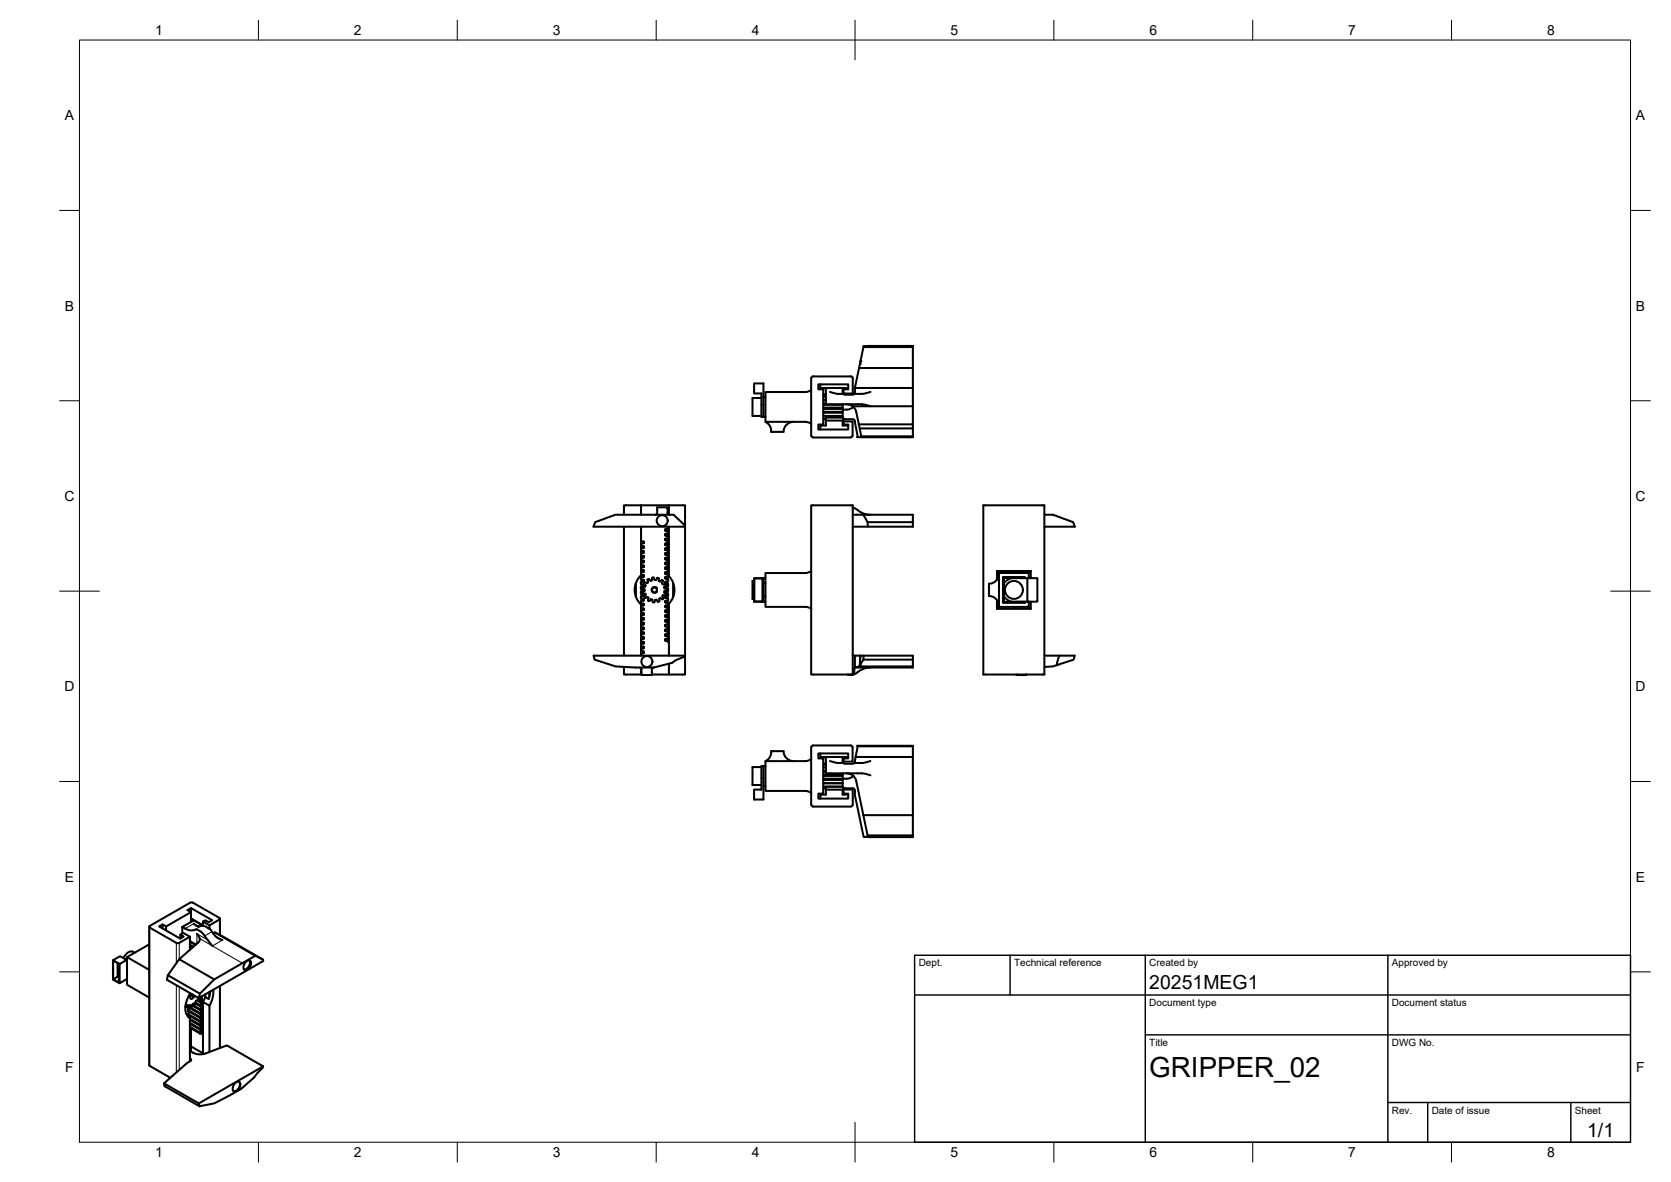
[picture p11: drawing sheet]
<svg xmlns="http://www.w3.org/2000/svg" width="420mm" height="297mm" viewBox="0 0 420 297" stroke-linecap="round" stroke-linejoin="round" font-family="sans-serif">
<!-- layer: Visible -->
<g fill="none" stroke="#000" stroke-width=".51">
<path d="M189.6 96.4h2.4v8.4h-.5v-5.9h-1.9zM192.5 99.8h-.5M204 98l-.7 .4-.8 .1h-10v7.5h10l.8 .1 .7 .4M204.1 94.8l.4-.2h9.4l.5 .2v4.1h-2.3v-1.1h1.2v-1.2h-7.5v1.2h1.2v8.9h-1.2v1.2h7.5v-1.2h-1.2v-.8h2.3v3.5l-.3 .5h-9.6l-.4-.2zM206.3 96.6v.9M207 99.2h.7M207 99.7h.7M208.7 98.5a7.1 7.1 0 0 0 3.3 .5M211.9 98.8l.1 .2M212 99l.5 .2h1.9l.4-.2M213.3 97.6h-1.4l.1 1.4M213.3 97.5h-7l1.4 .1v4h4.2"/>
<path d="M214.8 99l.1-1.5h14.6v4.6h-10.6M216 92.5h13.5M216.2 91.4l-1.3 6.1M216.4 90.7l-.2 .7M217.1 87.2h12.4M218.2 87h11.3M218.9 98.5a8.3 8.3 0 0 1-4.1 .5M229.5 87v10.5M229.5 87h-12.4l-.9 4.4M191.5 100h-2.3v4.5h2.3M191.5 101.7h.5M192 104.7l.5 .1"/>
<path d="M192.5 106a2.52 2.52 0 0 1 1.4 2.5h3.1M199.5 106a2.51 2.51 0 0 0-2.5 2.5M207 102.4h4.9v.4h-4.9M207 100.5h.7M207 101.4h.7M207 101.7h4.9M207 100.6h.7M207 103.5h4.9M207 104.5h4.9M207 105.2h.7M207 105.4h.7M207.7 105.7h4.3v-.7h-4.3v1.9h-1.4v1"/>
<path d="M211.9 101.7v.7M211.9 102.8v.9h-4.9M211.9 103.7v1.3M211.9 101.6v.1M211.9 105.9v-.2v1.2h1.4M211.9 101.6a22.5 22.5 0 0 1 7 .5h-4.5l-.8-.4-.7-.1M212 105.5l.5-.2 2.1 .1 .4 .5M214.4 102.1l.5 .5 .4 1M214.6 102.3l-1 .5-1.7 .1M214.9 105.9l.8 3.9-.2 .1 14-.1M215.3 103.6l.6 3M215.9 106.6l.7 3.2h12.9"/>
<path d="M215.9 106.6h13.6M216.2 107.7h13.3M216.6 109.7h12.9M229.5 106.6v3.2M229.5 102.1v4.5M149.6 131.2l5.1-1.8h14.7l2.6 2.5 .2 .5h-23zM156.9 129.4v-2.4h15.4v42.5h-8.4M156.9 132.4v32.4M161.2 132.4v12.2a5 5 0 0 0 0 7.3v12.9M161.2 137.1l.7 .3M161.2 138.4l.7 .2M161.2 136l.7 .2"/>
<path d="M161.2 127v2.4M161.2 139.6l.6 .1M161.8 139.7l.1 .1M161.9 136.2v.2M161.9 137.4v.2M161.9 138.6v.2M161.9 139.8v.2M161.9 137.6l-.7 .3M161.9 138.8l-.7 .3M161.9 136.4l-.7 .3M164.7 129.4a.79 .79 0 0 0 .5-1.2v-.7l2.5 .1a1.37 1.37 0 0 1 .2 1.4l.4 .4M167.2 133.1v.2"/>
<path d="M167.2 134.3v.2M167.2 135.5v.2M167.2 136.7v.2M167.2 137.9v.2M167.2 139.1v.2M167.3 133.3l.7 .3v.4l-.4 .1M167.3 139.1l.6-.2v.6l-.6-.2M167.3 137.9l.6-.2v.6l-.6-.2M167.3 136.7l.6-.3v.7l-.6-.1M167.3 136.9v.1M167.3 135.7v.1M167.3 134.2l.3-.1 .3 .6-.6-.2"/>
<path d="M167.3 135.4l.6-.1v.6l-.6-.1M167.3 134.2v.1M167.3 135.4v.1M167.6 132.9v.6M167.9 134.7l.1 .1v.4l-.1 .1M167.9 135.9l.1 .1v.4h-.1M167.9 137.1l.1 .1v.4l-.1 .1M167.9 138.3l.1 .1v.4l-.1 .1M167.9 139.5l.1 .1v.4l-.1 .1M168 132.4v.4l-.7 .3M168.2 132.4v12.4a5 5 0 0 1 0 6.9v13.1M168.2 127v2.3"/>
<path d="M204 127h10.4v42.5h-10.4zM214.4 129.4h15.1v3h-15.1M214.4 127.6l1.2 .6a5.1 5.1 0 0 0 3.2 1.2M217.1 129.4l1 1.8 .1 1.2M218.1 131.2h11.4M247.2 127h15.4v42.5h-15.4zM262.6 129.4h2.2l5 1.8 .5 1.2h-7.7M159.9 146.5v3.5M161.2 160h.1M161.2 158.8h.1M161.2 157.6h.1M161.2 156.4h.1"/>
<path d="M161.2 155.2h.1M161.2 154h.1M161.2 152.8h.1M161.2 144.4h.1M161.2 143.2h.1M161.2 142h.1M161.2 140.7l.1 .1M161.3 145.1h-.2v.4l.2 .1M161.3 146.3h-.2v.5h.2M161.3 147.5h-.2v.4l.2 .1M161.3 148.7h-.2v.4l.2 .1M161.3 149.9h-.2v.5h.2"/>
<path d="M161.3 151.1h-.2v.4l.2 .1M161.3 159.5h-.1M161.3 158.3h-.1M161.3 157.1h-.1M161.3 155.9h-.1M161.3 154.7h-.1M161.3 153.5h-.1M161.3 152.3h-.1M161.3 143.9h-.1M161.3 142.6l-.1 .1M161.3 141.5h-.1M161.5 148.9l.1 .2 .6 .1 .2 .3-.4 .4"/>
<path d="M161.8 143.3l-.5-.1v.7l.6-.3M161.8 152.9l-.5-.1v.7l.6-.3M161.8 154.1l-.5-.1v.7l.5-.2M161.8 143.3l.1 .1M161.8 152.9l.1 .1M161.8 154.1l.1 .1M161.9 141v.2M161.9 142.2v.2M161.9 143.4v.2M161.9 144.6v.3M161.9 145.8v.2M161.9 147v.2"/>
<path d="M161.9 148.2v.2M161.9 149.4v.2M161.9 150.6v.2M161.9 151.8v.2M161.9 153v.3M161.9 154.2v.2M161.9 155.4v.2M161.9 156.6v.3M161.9 157.8v.3M161.9 159v.2M161.9 140l-.7 .3M161.9 141l-.6-.2v.7l.6-.3"/>
<path d="M161.9 142.2l-.6-.2v.6l.5-.1M161.9 142.4l-.1 .1M161.9 144.6l-.6-.2v.7l.6-.3M161.9 145.8l-.6-.2v.7l.5-.2M161.9 146l-.1 .1M161.9 147l-.6-.2v.7l.6-.3M161.9 148.2l-.6-.2v.7l.6-.3M161.9 149.4l-.6-.2v.7l.6-.3M161.9 150.6l-.6-.2v.7l.6-.3M161.9 151.8l-.6-.2v.7l.6-.3M161.9 154.4l-.1 .1M161.9 155.4l-.6-.2v.7l.5-.1"/>
<path d="M161.9 155.6l-.1 .1M161.9 156.6l-.6-.2v.7l.6-.3M161.9 157.8l-.6-.2v.7l.6-.3M161.9 159l-.6-.2v.7l.6-.3M161.9 146.7l.4 .4-.1 .4h-.6l-.1 .3 .6 .4v.3l-.6 .4M162 149.9l.3 .4M162.7 146.6l-.6-.3-.2 .4M162.8 145.6l.2 .7-.3 .3M163.1 150.3l-.2 .6 .4 .1M163.1 150.3l-.3-.3-.5 .3M163.2 145.5l.4 .4 .3-.1M163.2 145.5l-.4 .2"/>
<path d="M164 145.3l-.1 .5M164 145.3l.4-.2 .2 .7M164 150.7l.1 .6 .2 .1 .2-.1 .2-.5M164 150.7l-.3-.1-.4 .4M164 147.7a.75 .75 0 0 1 1.1 0l.1 1a.75 .75 0 0 1-1.1 .1 .75 .75 0 0 1-.1-1.1zM165.1 150.7l.3 .5 .3-.1M165.1 150.7l-.4 .1M165.1 148a.62 .62 0 0 0-.9-.2 .62 .62 0 0 0 0 .9 .62 .62 0 0 0 .9-.2M165.2 145.3l-.3 .5-.3-.1M165.2 145.3h.4v.7l.3 .1M165.9 146.1l.6-.3 .2 .2-.2 .6 .2 .3 .6-.2 .1 .4M166.7 149.5l.6 .1"/>
<path d="M166.7 149.5l-.2 .3 .3 .6-.2 .2-.6-.3-.3 .2v.7M167 148.9l.5 .4M167 147.8l.6 .1 .1 .3-.1 .2-.6 .1M167.1 148.5l-.1 .4M167.2 140.3v.2M167.2 141.5v.2M167.2 142.7v.2M167.2 143.9v.2M167.2 145.1v.2M167.2 146.3v.2M167.2 147.5v.2M167.2 148.7v.2"/>
<path d="M167.2 149.9v.2M167.2 151.1v.2M167.2 152.3v.2M167.2 153.5v.2M167.2 154.7v.2M167.2 155.9v.2M167.2 157.1v.2M167.2 158.3v.2M167.2 159.5v.2M167.3 155.9l.6-.2v.6l-.6-.2M167.3 154.7l.6-.2v.7l-.6-.3M167.3 153.5l.6-.2v.7l-.6-.3"/>
<path d="M167.3 152.3l.6-.2v.6l-.6-.2M167.3 151.1l.6-.2v.6l-.6-.2M167.3 149.9l.6-.2v.7l-.6-.2M167.3 150.1v.1M167.3 148.7l.6-.2v.6l-.6-.1M167.3 148.9v.1M167.3 146.3l.6-.2v.6l-.6-.1M167.3 146.5v.1M167.3 145.1l.6-.2v.6l-.6-.2M167.3 143.9l.6-.2v.6l-.6-.2M167.3 142.7l.6-.2v.6l-.6-.2M167.3 141.5l.6-.2v.6l-.6-.2"/>
<path d="M167.3 140.3l.6-.2v.6l-.6-.2M167.3 159.7v.1M167.3 158.5v.1M167.3 157.3l.7 .3M167.3 147.4l.6-.1v.6l-.6-.2M167.3 159.8l.7 .2M167.3 158.6l.7 .2M167.3 147.4v.1M167.3 158.2v.1M167.3 157v.1M167.4 147.1l-.4 .4 .1 .3M167.5 149.3l-.2 .3"/>
<path d="M167.9 140.7l.1 .1v.4l-.1 .1M167.9 141.9l.1 .1v.4l-.1 .1M167.9 143.1l.1 .1v.4l-.1 .1M167.9 144.3l.1 .1v.4l-.1 .1M167.9 145.5l.1 .1v.4l-.1 .1M167.9 146.7l.1 .1v.4l-.1 .1M167.9 147.9l.1 .1v.4l-.1 .1M167.9 149.1l.1 .1v.4l-.1 .1M167.9 150.4h.1v.4l-.1 .1M167.9 151.5l.1 .1v.4l-.1 .1M167.9 152.7l.1 .1v.4l-.1 .1M167.9 154h.1v.4l-.1 .1"/>
<path d="M167.9 155.2h.1v.4l-.1 .1M167.9 156.3l.1 .1v4.8M168 159.2l-.7 .3M168 158l-.7 .2M168 156.8l-.7 .2M169.2 146.5v3.5M189.6 146h-.4v4.5h.4M189.7 145.4h2v5.8h-2zM191.5 145.3h.1M191.5 151.2l1 .1M191.5 145.3h1M192 149.9h.5"/>
<path d="M192 145.3v6M192 145.3h-2.4v5.9h2.4M192 146.6h.1M192 146.6h.5M192 145.2v.1M204 143.5l-.7 .4-.8 .1h-10v8.5h10l.8 .1 .7 .4M250.7 150.8v2.2M250.7 143.5h8.5M251.2 144.2a2.59 2.59 0 0 1-2.5 2.5v3.1a2.55 2.55 0 0 1 2.5 2.5M251.2 152.5l-.5 .5h8.5l-.5-.5M251.2 144l-.5-.5v2.2M252.4 149.9v1.4l5-.1"/>
<path d="M252.4 146.6v3.3M252.4 149.9a3 3 0 0 0 3.1 1.3h2.8M255.5 145.3h2.8M255.5 145.3a3 3 0 0 0-3.1 1.3M257.4 145.3h-5v1.3M257.4 145.3h.1M257.7 145.3v-.3h-5.5v6.5h5.5v-.3M258.3 145.3h2.5v5.9h-2.5zM258.7 151.2v1.3h-7.5M258.7 145.3v-1.3h-7.5v8.5M259.2 143.5l-.5 .5M259.2 143.5v1.8"/>
<path d="M259.2 151.2v1.8M149.3 164.8h22.8l-.1 .3-2.1 .8-.9 .7-4.6 1.2h-4.6l-5-.3-5.3-1.7zM156.9 167.6v1.9h4.5M160.8 167.8a.8 .8 0 0 1 .5 1.2v.4l.2 .2h2.4v-.4a1.14 1.14 0 0 1 .3-1.4h.2M161.2 163.6l.7 .2M161.2 168v1.5M161.2 162.4h.1M161.2 161.2h.1M161.3 161.9h-.1M161.3 160.7h-.1M161.5 163l-.3 .1M161.5 163.6v.6"/>
<path d="M161.9 160.2v.3M161.9 161.4v.3M161.9 162.6v.2M161.9 163.8v.2M161.9 162.6l-.6-.2 .2 .6 .4-.2M161.9 164l-.7 .3M161.9 160.2l-.6-.2v.7l.6-.3M161.9 161.4l-.6-.2v.7l.6-.3M167.2 160.7v.2M167.3 160.9l.7 .3M168 161.2v.2h.2M168 160.4l-.7 .3"/>
<path d="M168.2 166.8v2.7M213 169.5l1.4 .1M214.4 164.8h15.1v3h-14.6l-.1 1.6-.4 .2M214.9 164.8v3l1.1-.3 .2-.4M215.6 168.9l-.8 .5M216 167.5h13.5M216.4 164.7l-.2 2.4M217.1 165.8h12.4M217.1 164.8v1l-.9 1.3M218.9 167.8l-1.4 .1-1.9 1M255.6 169.5v.1h2.4v-.1M258 169.5v.1"/>
<path d="M262.6 164.8h7.6l-.2 1-4.3 1.3M265.7 167.1l-1 .4-2.1 .1M266.5 164.7l-.5 1-.2 1.4M191.5 192.8h-2.3v4.5h2.3M191.5 192.5h.5v8.4h-2.4v-2.5h1.9zM191.5 195.6h.5M192 197.5h.5M192 192.5v.1M192 192.5h.5M193.9 189v-.2h3.1a2.59 2.59 0 0 0 2.5 2.5M193.9 189a2.48 2.48 0 0 1-1.4 2.3M204 190.8l-.7 .3-.8 .2h-10v7.5h10l.8 .1 .7 .4"/>
<path d="M206.3 189.3v.9M207 194.7h4.9v.3h-4.9M207 195.7h4.9v.3h-4.9M207 193.7h.7M207 192.1h.7M207 192.9h.7M207 193.9h.7M207 196.8h4.9M207 198.1h.7M207 191.9h.7M207.7 198.4h4.3v-.7h-4.3v2h-1.4v1M208.7 191.2a7.1 7.1 0 0 0 3.3 .5"/>
<path d="M211.9 194.3v.4M211.9 195v.7l1.7-.1 1-.6M211.9 196v.9h-4.9M211.9 196.9v.8h-4.9M211.9 198.7v-.3v1.3h1.4M211.9 194.3a22.5 22.5 0 0 1 7 .5M211.9 191.6l.1 .1M212 191.7l.5 .2h1.9l.4-.2M212.5 198.1h1.9M212.5 198.1l-.5 .2M212.9 194.3l.9 .2 .6 .3M213.3 190.3h-1.4l.1 1.4"/>
<path d="M213.3 190.2h-7l1.4 .1v4h4.2M214.4 198.1l.4 .2 .2 .4M214.4 194.8l.5 .5 .4 1 1.8 8.6M214.8 191.7l.3-1.5h14.4v20.2h-11.3l-1.1-5.5M214.9 198.7v1.1l2.2 10.5h1.1M215.1 190.2l.6-2.8h-.2h14v2.8M215.7 187.5h13.8M218.9 191.2a8.3 8.3 0 0 1-4.1 .5M204 202.2v-14.4l.1-.2 .4-.3h9.4l.4 .3 .1 3.8h-2.3v-.8h1.2v-1.3h-7.5v1.3h1.2v8.8h-1.2v1.3h7.5v-1.3h-1.2v-1h2.3v3.8M204 202.2l.2 .4 .3 .1M204.5 202.7h9.4M214.4 202.2l-.2 .4-.3 .1"/>
<path d="M217.1 204.9h12.4M218.1 209.9h11.4M33.8 239.4a1.71 1.71 0 0 0-2.6 1l-.2 .4M37.5 237.6l-.2-.1-5.4 3v7l5.6 3.2M37.5 232.9v34.7l5.3 3.3M40.9 232.3l-.9 .5 5.3 3.1 .9-.5-.9-.5v.9M41.8 232.8l-.9-.5v1M45.3 234.9l.8-.5 1.7 1M45.8 232.9l.7 .5M45.8 232.9v1.7M46.6 233.3l1.4 .5a2.75 2.75 0 0 1 3.7 1.7l1.7 2.2M47.8 235.4l-2.7 1.5h-.7"/>
<path d="M47.8 235.4v3.2M47.8 236.5l1.5 .9M47.8 236.7l1.3 .8M47.8 237.6l.7 .5M48 231.7v-3.5l5.3 3.1-.8 .5-.9-.5-.6 .3v1M48 228.2l-.9 .5 .9 .5-6.2 3.6v1M48 231l.7 .3-2.9 1.6M48 230.9l3 1.7M48 230.9l3 1.6M48.7 232.1a1.6 1.6 0 0 0 2.1 .5M49.5 234.7a1.51 1.51 0 0 1 .3 2.2l-4.7 4.2M50.8 232.6l.8 .2 1.1 .6"/>
<path d="M51 231.6l1.7 .9 2.5-1.4 .1-.3-6.8-3.9-.4-.1-10.6 6 .2 .3 6.6 3.8M52.7 232.5v.9M52.7 233.4l.8 1a3.9 3.9 0 0 0 2.4 1.8M53.6 234.5l.4-.2 10.2 5.9M54 234.3l12.1 6.8M55.3 230.9v4.1M28.4 241.4l1.5 .8v4.7l-1.5-.8zM29.6 242v3.5l-1.2 .6M29.6 245.5l.3 .1M30.1 242.3l-1.7-1v4.8l1.7 1M31.9 241.2l-1.8 1.1v4.8l1.8-1.1M31.9 240.8l-.4 .2-1.3-.7-1.8 1"/>
<path d="M31.9 240.5l5.6 3.2M42.2 245.1l8.1 4.6M45.1 241.1l8.8 5M46.6 253h.1M46.7 252.9l-.1 .1M46.7 252.9l.5 .3M46.7 252.2l.1 .1M46.8 252.3l-.1 .2M47.1 252.5l.2 .1-.1 .6M47.1 252.5l-.4 .5M47.3 254h.1M47.3 255h.1"/>
<path d="M47.3 254l3.1 1.8 .4-.1v-.5l-.4 .3M47.3 255l3.1 1.8 .5-.1-.1-.7M47.3 254.7l-.1 .3M47.4 253.2h-.2M47.4 253.2l3 1.7M47.5 255.7l.3 .1M47.6 252.8l.4 .3M47.7 253.4l-.4 .3-.1 .3M47.7 255.3l-.3 .3M47.7 254.3l-.4 .4M47.8 249.5a6.7 6.7 0 0 0-.9 5.4l.8 .9M47.8 257.3l2.6 1.5 .5-.2-.1-.6"/>
<path d="M47.8 256.3l2.6 1.5 .5-.2-.1-.6M47.8 255.8v10.9M47.8 258.3l2.6 1.5M48 250.1l.7 .4v-.4M48 258.4v5.6l-.2 .1 .7 .4M48.2 249.8l-.3 .5v.7a.67 .67 0 0 0 .8-.5M48.3 252.9l-.3 .1-.1-.4h-.2l-.3 .6M48.3 252.7l2.1 1.2M48.4 252.4l-.1 .5M48.6 252.3l.3 .2M48.7 252.2l.2 .3M48.7 252.2l-.3 .1"/>
<path d="M49.2 252.1l-.3 .3M49.7 251.5l.7 .4M49.7 250.9l.2 .3-.1 .3-.4-.1-.2 .3v.5l1.2 .7 .4-.1v-.6l-.4 .3M49.8 250.7l-.1 .1M50.3 256.6v.2M50.3 259.7l.1 .1M50.4 250.6v.3M50.4 254.5l.4-.3v.5l-.4 .2M50.4 253.5l.4-.3v.6l-.4 .1M50.4 251.6l.4-.4v.6l-.4 .1M50.4 257.4v.4l.4 .2v-.3M50.4 255.5v.3"/>
<path d="M50.4 254.5l-.1 .3M50.4 253.5l-.1 .3M50.4 252.5v.4l.4 .2v-.3M50.4 251.5l-.1 .4M50.4 258.4v.4M50.4 256.4l-.1 .2M50.4 259.4l-.1 .3M50.7 259.7h.1M50.8 258.7v.2l-.4-.1M50.8 255.7v.3l-.4-.2M50.8 256.7v.3l-.5-.3M50.8 254.7v.3l-.5-.2"/>
<path d="M50.8 253.8v.2l-.5-.2M50.8 251.8v.3l-.5-.2M50.8 250.4v.4l-.4 .1-.3-.1M50.8 250.8v.3l-.4-.2M50.8 251.1v.1M50.8 252.1v.1M50.8 253.1v.1M50.8 254v.2M50.8 258.9l.1 .7-.5 .2M50.8 255v.2M50.9 258l-.5 .4M50.9 257l-.5 .4"/>
<path d="M50.9 256.1l-.5 .4M50.9 259l-.5 .4M51 259.6h-.2M51.6 250.6l.9 .4M51.6 250.5l-.6 1.3M51.6 249.9v.7M52.6 249.3v1.2M52.7 252.7l-1.7-.9v13.1M52.7 252.7v11.7M52.9 249.1l-.4 1.9M53.6 248.7v1.7l-.9 2.3M55.3 247.7v15.7"/>
<path d="M61.9 241.7a.71 .71 0 0 1 1.2-.1 1.67 1.67 0 0 1-1.6 2.1 1.53 1.53 0 0 1 .4-2zM62.7 241.3a1.73 1.73 0 0 1-1.3 2.3M64.2 240.2l1.9 .9 .1 .4-16.2 9.3-8-4.6 .2-1.1 2.9-4M64.2 240.2l-10.3 5.9-3.6 3.6-.3 1.1M41.2 272.3l.2 .7 8.8 5M43.4 270.4h.1M47.8 266l.1 .1M47.9 266.1l.2 .3-.2 .2M48 263l3 1.7M48.6 264.5l1.5 .5 1.6-.3M51.7 264.7l5.3-2 9.2 5.3-16.2 9.3-8.8-5 5.9-5.2 .8-.5M59.2 272.2a.71 .71 0 0 1 1.2-.1 1.67 1.67 0 0 1-1.6 2.1 1.53 1.53 0 0 1 .4-2z"/>
<path d="M60.1 271.9a1.63 1.63 0 0 1-1.4 2.3M66.2 268l-2.3 2.8-3.2 2.8-6.8 3.7-3.7 .7-.2-.7"/>
<circle cx="166.5" cy="130.8" r="1.39"/>
<circle cx="254.9" cy="148.2" r="2.25"/>
<circle cx="162.7" cy="166.2" r="1.39"/>
</g>
<g fill="#000">
<circle cx="216.2" cy="91.4" r=".25"/>
<circle cx="216.4" cy="90.7" r=".25"/>
<circle cx="216.2" cy="167.1" r=".25"/>
<circle cx="265.7" cy="167.1" r=".25"/>
<circle cx="50.8" cy="232.6" r=".25"/>
</g>
<!-- layer: Visible Narrow -->
<g fill="none" stroke="#000" stroke-width=".25">
<path d="M37.7 233.1v34.8M44.3 236.9v5.1M45.1 236.9v4.2M47.8 236.6l1.4 .9M47.8 237.3l.9 .5M47.8 237.4l.8 .5M47.8 237.6l.7 .4M47.8 238.3l.2 .1M47.8 238.4l.1 .1M47.8 238.6h.1M49.9 232.8l-1.2-.7-2.2 1.3M50.2 235.9l3.2 1.8"/>
<path d="M50.7 232.6l-1.9 1.1M52.2 236.2l-2.7-1.5v2.5M53.3 234.2l-1.8 1M54.1 235.2l1.8 1-2.5 1.5 7.5 4.3M55.2 231.1v3.8M44.3 247.6v21.9M45.1 248v20.9M46.6 253h.1M46.8 252.9l.4 .2M47.2 253.8l3.1 1.8M47.2 254l3.1 1.8M47.2 254.8l3.1 1.8"/>
<path d="M47.2 255l3.1 1.8M47.3 253.7l3.1 1.8M47.3 254.7l3.1 1.8M47.4 253.1l2.9 1.7M47.5 253l2.8 1.6M47.6 252.9l2.8 1.6M47.6 252.8l.4 .2M47.8 257.1l2.5 1.4M47.8 257.2l2.5 1.5M47.8 256.9l2.6 1.5M47.8 256.1l2.5 1.4M47.8 256.3l2.5 1.5"/>
<path d="M47.8 255.9l2.6 1.5M47.8 258l2.5 1.5M47.8 258.2l2.5 1.5M47.8 257.9l2.6 1.5M48.4 252.7l1.9 1.1M48.4 252.5l1.9 1.1M48.4 252.4l2 1.1M48.6 252.3l.3 .2M49.1 251.8l1.3 .7M49.2 252l1.1 .7M49.2 252.2l1.1 .6M49.7 251.5l.6 .4"/>
<path d="M49.8 251.4l.5 .3M49.9 251.3l.5 .3M50.1 250.7l.2 .2M50.3 250.6v.1M55.2 247.8v15.6M47.9 266.1v.5"/>
</g>
<!-- layer: BORDER -->
<g fill="none" stroke="#000" stroke-width=".25">
<path d="M20 10.1h390v276.9h-390zM65 5.1v5M115 5.1v5M165 5.1v5M215 5.1v10M265 5.1v5M315 5.1v5M365 5.1v5M15 52.9h5M410 52.9h5M15 100.7h5M410 100.7h5"/>
<path d="M15 148.6h10M405 148.6h10M15 196.4h5M410 196.4h5M15 244.2h5M410 244.2h5M65 287v5M115 287v5M165 287v5M215 282.1v9.9M265 287v5M315 287v5"/>
<path d="M365 287v5"/>
</g>
<!-- layer: TITLEBLOCK -->
<path d="M230 240.1h180v46.9h-180zM230 250h180M254 240.1v9.9M288 240.1v46.9M349 240.1v46.9M288 260.1h122M349 277.1h61M359 277.1v9.9M395 277.1v9.9" fill="none" stroke="#000" stroke-width=".36"/>
<text font-size="7" x="289" y="270.6">GRIPPER_02</text>
<g font-size="4.9">
<text x="289" y="248.5">20251MEG1</text>
<text x="399.1" y="285.7">1/1</text>
</g>
<g font-size="3.5">
<text x="39" y="8.8">1</text>
<text x="89" y="8.8">2</text>
<text x="139" y="8.8">3</text>
<text x="189" y="8.8">4</text>
<text x="239" y="8.8">5</text>
<text x="289" y="8.8">6</text>
<text x="339" y="8.8">7</text>
<text x="389" y="8.8">8</text>
<text x="16.3" y="30.2">A</text>
<text x="411.3" y="30.2">A</text>
<text x="16.3" y="78">B</text>
<text x="411.3" y="78">B</text>
<text x="16.2" y="125.9">C</text>
<text x="411.2" y="125.9">C</text>
<text x="16.2" y="173.7">D</text>
<text x="411.2" y="173.7">D</text>
<text x="16.3" y="221.6">E</text>
<text x="411.3" y="221.6">E</text>
<text x="16.4" y="269.4">F</text>
<text x="411.4" y="269.4">F</text>
<text x="39" y="290.8">1</text>
<text x="89" y="290.8">2</text>
<text x="139" y="290.8">3</text>
<text x="189" y="290.8">4</text>
<text x="239" y="290.8">5</text>
<text x="289" y="290.8">6</text>
<text x="339" y="290.8">7</text>
<text x="389" y="290.8">8</text>
</g>
<g font-size="2.5">
<text x="231" y="242.9">Dept.</text>
<text x="255" y="242.9">Technical reference</text>
<text x="289" y="242.9">Created by</text>
<text x="350" y="242.9">Approved by</text>
<text x="289" y="252.8">Document type</text>
<text x="350" y="252.8">Document status</text>
<text x="289" y="262.9">Title</text>
<text x="350" y="262.9">DWG No.</text>
<text x="350" y="279.9">Rev.</text>
<text x="360" y="279.9">Date of issue</text>
<text x="396" y="279.9">Sheet</text>
</g>
</svg>
